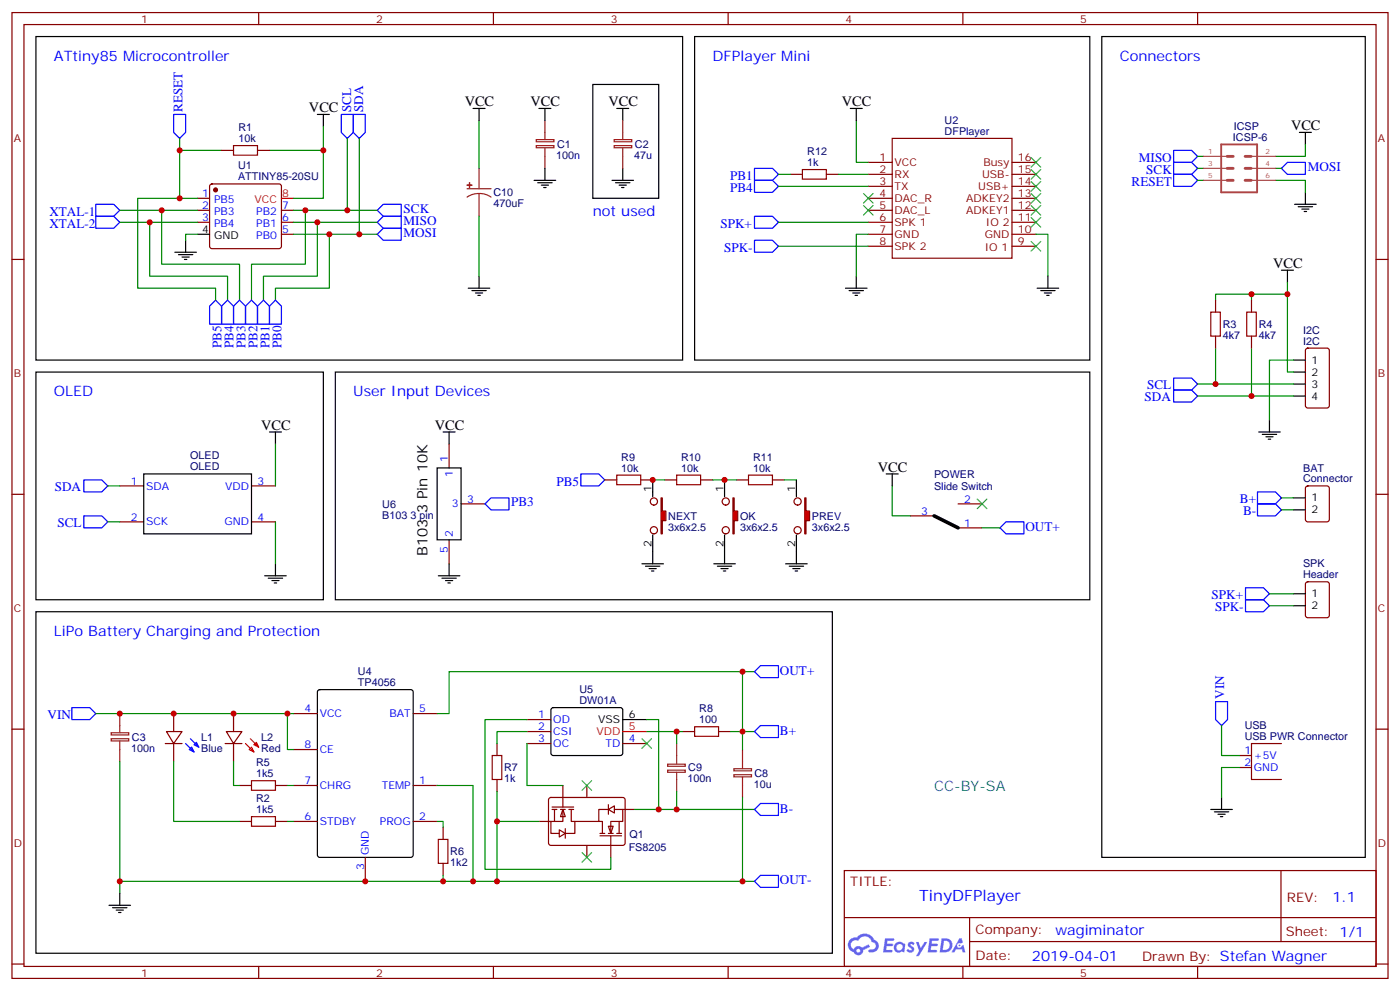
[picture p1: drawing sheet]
<svg xmlns="http://www.w3.org/2000/svg" width="412mm" height="292mm" viewBox="0 0 412 292" stroke-linecap="round" stroke-linejoin="round" font-family="sans-serif">
<g fill="none" stroke="#870000" stroke-width=".35">
<path d="M3.5 3.7h405.4v284.3h-405.4zM7.1 7.2h398.2v277.3h-398.2zM76.2 3.7v3.5M145.3 3.7v3.5M214.5 3.7v3.5M283.6 3.7v3.5M352.8 3.7v3.5M3.5 76.4h3.6M405.3 76.4h3.6M3.5 145.5h3.6M405.3 145.5h3.6M3.5 214.7h3.6"/>
<path d="M405.3 214.7h3.6M248.7 256.3h156.6v28.2h-156.6zM377.3 256.3v20.9M248.7 270.1h156.5M285.6 277.2h119.6M285.6 270.1v14.2M3.5 283.8h3.6M76.2 284.5v3.5M145.3 284.5v3.5M214.5 284.5v3.5M283.6 284.5v3.5M352.8 284.5v3.5"/>
<path d="M405.3 283.8h3.6"/>
</g>
<g fill="#5487ff">
<path d="M267.7 277.5a1.22 1.22 0 0 1 1.7 .2l-.4 .6a.47 .47 0 0 0-.3-.4 .47 .47 0 0 0-.5 .2l.1 .2a1.14 1.14 0 0 1 .8 1.8 1.14 1.14 0 0 1-1.9 0l-.2-.2 .5-.6 .7 .5a.29 .29 0 0 0 .3-.3 .29 .29 0 0 0-.2-.3 1.04 1.04 0 0 1-.6-1.7z"/>
<path d="M260.7 276.2h2.4l.3 .2-.2 .5-1.8 .1-.1 .8h1.5l.3 .4-.3 .4h-1.6l-.2 1.1h1.7l.2 .3-.2 .3-2.6 .1z"/>
<path d="M273.8 276.2h2.4l.3 .2-.1 .5-1.8 .1-.2 .8h1.6l.3 .4-.4 .4-1.6-.1-.1 1.1 1.7 .1 .2 .3-.2 .3-2.6 .1z"/>
<path d="M282.6 276.2h.7l.3 1.3-.6 .3a.69 .69 0 0 0-1 .3 .69 .69 0 0 0 .4 .9 .69 .69 0 0 0 .9-.6l.5-.2 .6 2.2h-.8l-.2-.9h-1.8l-.5 .9h-.8z"/>
<path d="M269.8 277.3h.8l.6 1.8 1.1-1.8h.9l-2.6 4.2h-.8l.9-1.5z"/>
<path d="M277.4 276.2l-.6 4.2h1.3a2.11 2.11 0 0 0 2.5-2.1 2.11 2.11 0 0 0-2.5-2.1zM278.1 277a1.39 1.39 0 0 1 1.7 1.4 1.39 1.39 0 0 1-1.8 1.2h-.3z"/>
<path d="M263.7 277.8a1.54 1.54 0 0 0-.1 2.2 1.54 1.54 0 0 0 2.2 .1l.6 .3 .3-2.3-.2-.3h-.4a1.49 1.49 0 0 0-2.4 0zM264 278.8a.94 .94 0 0 1 1.8 0 .94 .94 0 0 1-1.8 0z"/>
<path d="M250.4 276.6a2.18 2.18 0 0 0 1.1 3.7 1.44 1.44 0 0 0 1.6 .9 1.44 1.44 0 0 0 1.2-1.4l2-1.1-.5-.7-1.9 1a1.47 1.47 0 0 0-2.4 .4 1.39 1.39 0 0 1-.7-1.9 1.39 1.39 0 0 1 2-.5 2.12 2.12 0 0 1 2.2-1.3 2.12 2.12 0 0 1 1.9 1.7 1.14 1.14 0 0 1 1.1 1.4 1.14 1.14 0 0 1-1.7 .7 .43 .43 0 0 0-.5 .4 .43 .43 0 0 0 .4 .5 1.98 1.98 0 0 0 2.5-1.2 1.98 1.98 0 0 0-1.2-2.6 3.1 3.1 0 0 0-5.3-.6l-.9 .1zM252.3 279.9a.55 .55 0 0 1 1.1 0 .55 .55 0 0 1-1.1 0z"/>
<circle cx="282.6" cy="278.3" r=".26"/>
</g>
<g fill="none" stroke="#870000" stroke-width=".35">
<path d="M58.2 58.4h3.5M62 54.4l.4-.2h19.8l.5 .2 .2 .5v17.6l-.2 .5-.5 .2h-19.8l-.5-.2-.2-.5v-17.6zM65.3 44.3h3.5M75.8 44.3h3.6M255.8 47.8h7M255.8 51.3h7M255.8 54.9h7M255.8 58.4h7M262.8 40.7h35.3v35.3h-35.3zM298.1 47.8h7.1M298.1 51.3h7.1M298.1 54.9h7.1"/>
<path d="M298.1 58.4h7.1M58.2 61.9h3.5M58.2 65.4h3.5M82.9 61.9h3.5M82.9 65.4h3.5M82.9 69h3.5M255.8 61.9h7M255.8 65.4h7M255.8 69h7M255.8 72.5h7M298.1 61.9h7.1M298.1 65.4h7.1"/>
<path d="M298.1 69h7.1M298.1 72.5h7.1M358.1 88.4v3.5M358.1 99v3.5M368.7 88.4v3.5M368.7 99v3.5M384.8 102.7l.4-.2h5.7l.6 .4 .1 16.5-.5 .7h-5.9l-.6-.4-.1-16.5zM48.7 218.9h4.9M49 215.4h4.6l-2.4 3.5zM51.2 210.1v5.3M51.2 218.9v5.3M66.3 218.9h5"/>
<path d="M66.7 215.4h4.6l-2.5 3.5zM68.8 210.1v5.3M68.8 218.9v5.3M86.4 210.1h7.1M121.7 210.1h7.1M155.2 218.9h7.1M155.2 211.8h7.1M155.2 215.4h7.1M183.4 218.9h7.1M70.6 231.2h3.5M81.1 231.2h3.6M86.4 231.2h7.1"/>
<path d="M86.4 220.7h7.1M121.7 231.2h7.1M70.6 241.8h3.5M81.1 241.8h3.6M86.4 241.8h7.1M107.6 252.4v7.1M121.7 241.8h7.1M130.5 243.6v3.5M130.5 254.2v3.5"/>
</g>
<circle cx="63.5" cy="55.9" r=".53" fill="#870000" stroke="#870000" stroke-width=".35"/>
<g fill="none" stroke="#000" stroke-width=".35">
<path d="M93.5 33.7h3.5M95.2 33.7v3.5M158.7 31.9h3.6M160.5 31.9v3.6M181.7 31.9h3.5M183.4 31.9v3.6M382.8 39h3.5M384.5 39v3.5M157.3 53.1h6.4M158.4 53.8h4.2M159.5 54.5h2.1M160.2 55.2h.7"/>
<path d="M160.5 49.6v3.5M180.3 53.1h6.3M181.3 53.8h4.3M182.4 54.5h2.1M183.1 55.2h.7M183.4 49.6v3.5M384.5 56.6v3.5M51.5 74.3h6.4M52.6 75h4.2M53.6 75.7h2.1M54.3 76.4h.7M54.7 70.7v3.6"/>
<path d="M58.2 69h3.5M377.5 79.6h3.5M379.2 79.6v3.5M381.4 60.1h6.3M382.4 60.9h4.2M383.5 61.6h2.1M384.2 62.3h.7M249.1 84.8h6.3M250.1 85.5h4.3M251.2 86.3h2.1M251.9 87h.7M252.2 81.3v3.5"/>
<path d="M305.5 84.8h6.4M306.6 85.5h4.2M307.6 86.3h2.1M308.3 87h.7M308.7 81.3v3.5M381 106h3.5M381 109.5h3.5M381 113.1h3.5M381 116.6h3.5M370.8 127.2h6.3M371.8 127.9h4.3M372.9 128.6h2.1"/>
<path d="M373.6 129.3h.7M373.9 123.6v3.6M93.7 203.2l.5-.2h26.8l.7 .5v48.2l-.5 .7h-27l-.7-.4v-48.3zM162.5 208.5l.5-.2 20 .1 .4 .6v13l-.7 .4h-20l-.4-.7v-12.7zM183.4 211.8h7.1M32.1 266.5h6.4M33.2 267.2h4.2M34.2 267.9h2.1M34.9 268.6h.7M35.3 263v3.5"/>
</g>
<path d="M82.9 58.4h3.5M72.3 218.9l2.5 2.5M73.7 217.5l2.5 2.5M74.8 219.3l.7-.8 .7 1.5zM183.4 215.4h7.1M73.4 220.7l.7-.7 .7 1.4z" fill="none" stroke="#f00" stroke-width=".35"/>
<g fill="none" stroke="#008700" stroke-width=".35">
<path d="M95.2 37.2v21.2h-8.8M252.2 35.5v12.3h3.6M52.9 58.4h-12.3v26.4h22.9v3.6M52.9 40.7v3.6M65.3 44.3h-12.4v14.1h5.3M79.4 44.3h15.8M102.3 40.7v21.2M105.8 40.7v28.3M229.3 54.9h26.5M352.8 53.1h1.7M352.8 49.6h1.7M352.8 46h1.7"/>
<path d="M375.7 53.1h8.8v3.5M375.7 49.6h1.8M384.5 42.5v3.5h-8.8M35.3 61.9h12.3M35.3 65.4h8.8M58.2 61.9h-10.6v15.9h23v10.6M58.2 65.4h-14.1v15.9h22.9v7.1M58.2 69h-3.5v1.7M86.4 61.9h24.7M86.4 65.4h24.7M86.4 69h24.7M90 61.9v15.9h-15.9v10.6"/>
<path d="M93.5 65.4v15.9h-15.9v7.1M97 69v15.8h-15.9v3.6M255.8 69h-3.6v12.3M368.7 86.6v1.8M379.2 83.1v26.4h1.8M379.2 86.6h-21.1v1.8M352.8 113.1h28.2M352.8 116.6h28.2M358.1 102.5v10.6M368.7 102.5v14.1M381 106h-7.1v17.6M28.2 210.1h58.2"/>
<path d="M84.7 210.1v10.6h1.7M35.3 224.2v35.3M51.2 224.2v17.6h19.4M68.8 224.2v7h1.8M84.7 231.2h1.7M128.8 231.2h10.5v28.3M84.7 241.8h1.7M128.8 241.8h1.7v1.8M130.5 257.7v1.8M222.2 259.5h-186.9v3.5"/>
</g>
<g fill="none" stroke="#00f" stroke-width=".35">
<path d="M51.2 33.7h3.5v5.3l-1.8 1.7-1.7-1.7zM100.5 33.7h3.6v5.3l-1.8 1.7-1.8-1.7zM104.1 33.7h3.5v5.3l-1.8 1.7-1.7-1.7zM222.2 53.1h5.3l1.8 1.8-1.8 1.7h-5.3zM345.7 51.3h5.3l1.8 1.8-1.8 1.8h-5.3zM345.7 47.8h5.3l1.8 1.8-1.8 1.7h-5.3zM345.7 44.3h5.3l1.8 1.7-1.8 1.8h-5.3zM377.5 49.6l1.7-1.8h5.3v3.5h-5.3zM28.2 60.1h5.3l1.8 1.8-1.8 1.8h-5.3zM28.2 63.7h5.3l1.8 1.7-1.8 1.8h-5.3zM111.1 61.9l1.8-1.8h5.3v3.6h-5.3zM111.1 69l1.8-1.8h5.3v3.5h-5.3z"/>
<path d="M112.9 63.7h5.3v3.5h-5.3l-1.8-1.8zM63.5 88.4l1.8 1.7v5.3h-3.6v-5.3zM67 88.4l1.8 1.7v5.3h-3.5v-5.3zM70.6 88.4l1.7 1.7v5.3h-3.5v-5.3zM74.1 88.4l1.7 1.7v5.3h-3.5v-5.3zM77.6 88.4l1.8 1.7v5.3h-3.6v-5.3zM79.4 90.1l1.7-1.7 1.8 1.7v5.3h-3.5zM345.7 114.8h5.3l1.8 1.8-1.8 1.8h-5.3zM345.7 111.3h5.3l1.8 1.8-1.8 1.7h-5.3zM21.2 208.3h5.3l1.7 1.8-1.7 1.7h-5.3zM54.7 218.9l2.4 2.5M56.1 217.5l2.5 2.5"/>
<path d="M57.1 219.3l.8-.8 .7 1.5zM55.7 220.7l.7-.7 .7 1.4z"/>
</g>
<path d="M68.8 42.9h7v2.8h-7zM356.7 91.9h2.8v7.1h-2.8zM367.2 91.9h2.9v7.1h-2.9zM74.1 229.8h7v2.9h-7zM74.1 240.4h7v2.8h-7zM129.1 247.1h2.8v7.1h-2.8z" fill="none" stroke="#a10000" stroke-width=".35"/>
<path d="M359.7 42.5h10.6v14.1h-10.6z" fill="none" stroke="#a64a4a" stroke-width=".56"/>
<path d="M361.5 53.1h1.7M361.5 49.6h1.7M361.5 46h1.7M366.8 53.1h1.7M366.8 49.6h1.7M366.8 46h1.7" fill="none" stroke="#a64a4a" stroke-width=".85"/>
<path d="M354.5 46h7M354.5 49.6h7M354.5 53.1h7M368.8 46h6.9M368.8 49.6h6.9M368.8 53.1h6.9" fill="none" stroke="#a64a4a" stroke-width=".35"/>
<path d="M160.5 35.5v5.6M158 42.9h5.2v.6h-5.2zM158 41.1h5.2v.6h-5.2zM160.5 43.6v6M32.7 217.5h5.2v.6h-5.2zM32.7 215.7h5.2v.7h-5.2zM35.3 210.1v5.6M35.3 218.2v6" fill="none" stroke="#8c2424" stroke-width=".35"/>
<g fill="#fff" stroke="#870000" stroke-width=".35">
<path d="M165.8 238.3l.7 2.1h-1.4z"/>
<path d="M164.7 244.3l1.8 1.1-1.8 1z"/>
</g>
<path d="M162.6 237.6h6.4M162.6 238.3h1.4M163.3 238.3v3.5M165.1 238.3h1.4M165.8 238.3v3.5h-3.5v3.6h2.4M165.8 231.2v6.4M167.6 238.3h1.4M168.3 238.3v3.5h1v3.6h-2.8M172.9 231.2v3.6M158.7 241.8h3.6M166.5 243.9v2.9" fill="none" stroke="#870000" stroke-width=".35"/>
<g fill="#fff" stroke="#870000" stroke-width=".35">
<path d="M179.2 243.2h1.4l-.7 2.2z"/>
<path d="M179.2 238.3l1.8-1.1v2.2z"/>
</g>
<g fill="none" stroke="#870000" stroke-width=".35">
<path d="M178.2 141.3h3.5M188.7 141.3h3.6M268.1 151.9h7.1M282.2 155.4h7.1M282.2 148.3h7.1M384.8 143.3l.4-.2h5.7l.6 .4 .1 9.4-.5 .7h-5.9l-.6-.4-.1-9.4zM384.8 171.5l.4-.2h5.7l.6 .4 .1 9.5-.5 .6-5.9 .1-.6-.5-.1-9.4zM146.4 218.9v3.5M201.1 215.4h3.5M211.7 215.4h3.5M146.4 229.5v3.5M161.8 235l.5-.2h21.4l.4 .7v13l-.7 .4-21.4-.1-.4-.6v-12.7z"/>
<path d="M179.2 238.3h-2.8v3.5h1v3.6M179.2 236.9v2.8M181 238.3h2.4v3.5h-3.5v3.6M183.4 238.3h3.6M169.3 241.8h7.1M172.9 248.9v3.5M176.7 246.1h6.4M176.7 245.4h1.5M179.2 245.4h1.4M179.9 246.1v6.3M181.7 245.4h1.4M182.4 241.8v3.6"/>
</g>
<g fill="none" stroke="#008700" stroke-width=".35">
<path d="M141.1 35.5v14.1M141.1 63.7v17.6M229.3 65.4h26.5M229.3 72.5h26.5M305.2 69h3.5v12.3M262.8 143.1v8.8h5.3M289.3 155.4h5.3M377.5 146.6h3.5M377.5 150.1h3.5M373.9 174.8h7.1M373.9 178.3h7.1M218.7 197.7v23"/>
<path d="M222.2 197.7h-89.9v12.4h-3.5M155.2 218.9v12.3h10.6M155.2 215.4h-8.8v3.5M155.2 211.8h-12.3v44.1h37v-3.5M190.5 211.8h3.5v26.5M190.5 215.4h10.6M199.3 215.4v3.5M215.2 215.4h7M146.4 233v26.5M187 238.3h35.2M199.3 233v5.3M218.7 234.8v24.7"/>
<path d="M146.4 241.8h12.3"/>
</g>
<path d="M181.7 139.9h7v2.8h-7zM204.6 214h7.1v2.8h-7.1zM145 222.4h2.8v7.1h-2.8z" fill="none" stroke="#a10000" stroke-width=".35"/>
<g fill="none" stroke="#8c2424" stroke-width=".35">
<path d="M183.4 35.5v5.6M137.6 55.6h7M141.1 57l1.9 .2 1.6 .8M141.1 57l-1.8 .2-1.7 .8M141.1 49.6v6M141.1 57v6.7M180.9 42.9h5.2v.6h-5.2zM180.9 41.1h5.2v.6h-5.2zM183.4 43.6v6M199.3 218.9v6M196.7 225h5.2v.6h-5.2zM196.7 226.7h5.2v.7h-5.2z"/>
<path d="M199.3 227.4v5.6M216.2 228.1h5.2v.6h-5.2zM216.2 226.3h5.2v.6h-5.2zM218.7 220.7v5.6M218.7 228.8v6"/>
</g>
<g fill="none" stroke="#00f" stroke-width=".35">
<path d="M222.2 63.7h5.3l1.8 1.7-1.8 1.8h-5.3zM222.2 70.7h5.3l1.8 1.8-1.8 1.8h-5.3zM171.1 139.5h5.3l1.8 1.8-1.8 1.8h-5.3zM294.6 155.4l1.7-1.8h5.3v3.6h-5.3zM370.4 144.8h5.3l1.8 1.8-1.8 1.7h-5.3zM370.4 148.3h5.3l1.8 1.8-1.8 1.8h-5.3zM366.9 173h5.3l1.7 1.8-1.7 1.8h-5.3zM366.9 176.6h5.3l1.7 1.7-1.7 1.8h-5.3zM222.2 197.7l1.8-1.7h5.3v3.5h-5.3zM222.2 215.4l1.8-1.8h5.3v3.5h-5.3zM358.1 206.6h3.5v5.2l-1.8 1.8-1.7-1.8zM222.2 238.3l1.8-1.8h5.3v3.6h-5.3z"/>
<path d="M224 257.7h5.3v3.5h-5.3l-1.8-1.7z"/>
</g>
<g fill="none" stroke="#000" stroke-width=".35">
<path d="M137.9 84.8h6.4M139 85.5h4.2M140.1 86.3h2.1M140.8 87h.7M141.1 81.3v3.5M192.3 141.3v3.5M192.3 158.9v3.6M381 146.6h3.5M381 150.1h3.5M381 174.8h3.5M381 178.3h3.5M356.7 238.3h6.3"/>
<path d="M357.7 239h4.2M358.8 239.7h2.1M359.8 234.8v3.5M359.5 240.4h.7"/>
</g>
<g fill="#8c2424" stroke="#8c2424" stroke-width=".35">
<path d="M137.6 54.5h1.4z"/>
<path d="M138.3 53.8v1.4z"/>
</g>
<path d="M275.2 151.9l7 3.5" fill="none" stroke="#000" stroke-width="1.1"/>
<path d="M194.7 146.6h.4v3.9h1v2.8h-1v3.9h-.4z" fill="#f00" stroke="#870000" stroke-width=".35"/>
<g fill="none" stroke="#870000" stroke-width=".35">
<circle cx="192.6" cy="156.1" r="1.06"/>
<circle cx="192.6" cy="147.6" r="1.06"/>
</g>
<path d="M192.3 144.8v1.4M192.3 157.5v1.4M213.4 141.3v3.5M213.4 158.9v3.6" fill="none" stroke="#000" stroke-width=".35"/>
<path d="M215.9 146.6h.4v3.9h1v2.8h-1v3.9h-.4z" fill="#f00" stroke="#870000" stroke-width=".35"/>
<g fill="none" stroke="#870000" stroke-width=".35">
<circle cx="213.8" cy="156.1" r="1.06"/>
<circle cx="213.8" cy="147.6" r="1.06"/>
</g>
<path d="M213.4 144.8v1.4M213.4 157.5v1.4M234.6 141.3v3.5M234.6 158.9v3.6" fill="none" stroke="#000" stroke-width=".35"/>
<path d="M237.1 146.6h.3v3.9h1.1v2.8h-1.1v3.9h-.3z" fill="#f00" stroke="#870000" stroke-width=".35"/>
<g fill="none" stroke="#870000" stroke-width=".35">
<path d="M232.8 51.3h3.6M243.4 51.3h3.5M132.3 130.7v7.1M35.3 143.1h7M35.3 153.6h7M74.1 143.1h7M74.1 153.6h7M132.3 158.9v7.1M135.8 148.3h7.1M195.8 141.3h3.5M206.4 141.3h3.5M217 141.3h3.5"/>
<path d="M227.5 141.3h3.6M377.5 218.9h-8.8v10.6h8.8M365.1 222.4h3.6M365.1 226h3.6"/>
<circle cx="234.9" cy="156.1" r="1.06"/>
<circle cx="234.9" cy="147.6" r="1.06"/>
</g>
<g fill="none" stroke="#000" stroke-width=".35">
<path d="M10.6 10.8h190.5v95.2h-190.5zM204.6 10.8h116.4v95.2h-116.4zM324.6 10.8h77.6v241.6h-77.6zM139.3 31.9h3.6M141.1 31.9v3.6M174.6 24.9h19.4v33.5h-19.4zM250.5 31.9h3.5M252.2 31.9v3.6M10.6 109.5h84.6v67.1h-84.6zM98.8 109.5h222.2v67.1h-222.2zM42.3 139.5h31.8v17.7h-31.8zM79.4 127.2h3.5"/>
<path d="M81.1 127.2v3.5M128.8 137.8h7v21.1h-7zM130.5 127.2h3.6M132.3 127.2v3.5M261.1 139.5h3.5M262.8 139.5v3.6M234.6 144.8v1.4M234.6 157.5v1.4M78 169.5h6.3M79 170.2h4.3M80.1 170.9h2.1M80.8 171.6h.7"/>
<path d="M81.1 166v3.5M129.1 169.5h6.4M130.2 170.2h4.2M131.2 170.9h2.1M131.9 171.6h.7M132.3 166v3.5M189.1 166h6.3M190.1 166.7h4.3M191.2 167.4h2.1M191.9 168.1h.7M192.3 162.5v3.5M210.3 166h6.3"/>
<path d="M211.3 166.7h4.2M212.4 167.4h2.1M213.1 168.1h.7M213.4 162.5v3.5M231.4 166h6.4M232.5 166.7h4.2M233.5 167.4h2.2M234.2 168.1h.7M234.6 162.5v3.5M10.6 180.1h234.6v100.5h-234.6z"/>
</g>
<path d="M236.4 49.9h7v2.8h-7zM199.3 139.9h7.1v2.8h-7.1zM220.5 139.9h7v2.8h-7z" fill="none" stroke="#a10000" stroke-width=".35"/>
<path d="M229.3 51.3h3.5M246.9 51.3h8.9M81.1 130.7v12.4M31.7 143.1h3.6M31.7 153.6h3.6M81.1 153.6v12.4M192.3 141.3h3.5M209.9 141.3h7.1M231.1 141.3h3.5M359.8 213.6v8.8h5.3M365.1 226h-5.3v8.8" fill="none" stroke="#008700" stroke-width=".35"/>
<path d="M222.2 49.6h5.3l1.8 1.7-1.8 1.8h-5.3zM24.7 141.3h5.3l1.7 1.8-1.7 1.7h-5.3zM24.7 151.9h5.3l1.7 1.7-1.7 1.8h-5.3zM142.9 148.3l1.7-1.7h5.3v3.5h-5.3z" fill="none" stroke="#00f" stroke-width=".35"/>
<g fill="none" stroke="#3c3" stroke-width=".35">
<path d="M254.4 57l2.8 2.8M257.2 57l-2.8 2.8M303.7 46.4l2.9 2.8M303.7 49.9l2.9 2.8M303.7 53.4l2.9 2.9M303.7 57l2.9 2.8M306.6 46.4l-2.9 2.8M306.6 49.9l-2.9 2.8M306.6 53.4l-2.9 2.9M306.6 57l-2.9 2.8M254.4 60.5l2.8 2.8M257.2 60.5l-2.8 2.8"/>
<path d="M303.7 60.5l2.9 2.8M303.7 64l2.9 2.9M303.7 71.1l2.9 2.8M306.6 60.5l-2.9 2.8M306.6 64l-2.9 2.9M306.6 71.1l-2.9 2.8M287.9 146.9l2.8 2.9M290.7 146.9l-2.8 2.9M189.1 217.5l2.8 2.8M191.9 217.5l-2.8 2.8M171.4 229.8l2.9 2.9M174.3 229.8l-2.9 2.9"/>
<path d="M171.4 251l2.9 2.8M174.3 251l-2.9 2.8"/>
</g>
<g fill="#c00">
<circle cx="218.7" cy="259.5" r=".88"/>
<circle cx="213.4" cy="141.3" r=".88"/>
<circle cx="192.3" cy="141.3" r=".88"/>
<circle cx="218.7" cy="197.7" r=".88"/>
<circle cx="199.3" cy="215.4" r=".88"/>
<circle cx="218.7" cy="215.4" r=".88"/>
<circle cx="146.4" cy="259.5" r=".88"/>
<circle cx="130.5" cy="259.5" r=".88"/>
<circle cx="35.3" cy="259.5" r=".88"/>
<circle cx="35.3" cy="210.1" r=".88"/>
<circle cx="51.2" cy="210.1" r=".88"/>
<circle cx="84.7" cy="210.1" r=".88"/>
<circle cx="68.8" cy="210.1" r=".88"/>
<circle cx="107.6" cy="259.5" r=".88"/>
<circle cx="139.3" cy="259.5" r=".88"/>
<circle cx="146.4" cy="241.8" r=".88"/>
<circle cx="194" cy="238.3" r=".88"/>
<circle cx="199.3" cy="238.3" r=".88"/>
<circle cx="105.8" cy="69" r=".88"/>
<circle cx="47.6" cy="61.9" r=".88"/>
<circle cx="44.1" cy="65.4" r=".88"/>
<circle cx="52.9" cy="44.3" r=".88"/>
<circle cx="52.9" cy="58.4" r=".88"/>
<circle cx="90" cy="61.9" r=".88"/>
<circle cx="93.5" cy="65.4" r=".88"/>
<circle cx="97" cy="69" r=".88"/>
<circle cx="95.3" cy="44.3" r=".88"/>
<circle cx="102.3" cy="61.9" r=".88"/>
<circle cx="379.2" cy="86.6" r=".88"/>
<circle cx="368.7" cy="116.6" r=".88"/>
<circle cx="358.1" cy="113.1" r=".88"/>
<circle cx="368.7" cy="86.6" r=".88"/>
</g>
<text font-size="4.6" fill="#00f" x="270.8" y="265.3">TinyDFPlayer</text>
<g font-size="4.2" fill="#00f">
<text x="15.9" y="17.8">ATtiny85 Microcontroller</text>
<text x="209.9" y="17.8">DFPlayer Mini</text>
<text x="329.8" y="17.8">Connectors</text>
<text x="174.6" y="63.7">not used</text>
<text x="15.9" y="116.6">OLED</text>
<text x="104.1" y="116.6">User Input Devices</text>
<text x="15.9" y="187.1">LiPo Battery Charging and Protection</text>
<text x="392.5" y="265.6">1.1</text>
<text x="310.9" y="275.1">wagiminator</text>
<text x="304" y="282.9">2019-04-01</text>
</g>
<g font-size="4.2">
<text x="91" y="33">VCC</text>
<text x="136.9" y="31.2">VCC</text>
<text x="156.3" y="31.2">VCC</text>
<text x="179.2" y="31.2">VCC</text>
<text x="248" y="31.2">VCC</text>
<text x="380.3" y="38.3">VCC</text>
<text x="375" y="78.8">VCC</text>
<text x="76.9" y="126.5">VCC</text>
<text x="128.1" y="126.5">VCC</text>
<text x="258.6" y="138.8">VCC</text>
<text x="125.9" y="163.6" transform="rotate(-90 125.9 163.6)">B103 3 Pin 10K</text>
</g>
<text font-size="4.2" fill="#0099b0" x="275.2" y="233">CC-BY-SA</text>
<g font-size="3.9" fill="#00f">
<text x="53.8" y="33" transform="rotate(-90 53.8 33)">RESET</text>
<text x="103.4" y="33" transform="rotate(-90 103.4 33)">SCL</text>
<text x="107" y="33" transform="rotate(-90 107 33)">SDA</text>
<text x="335.5" y="47.8">MISO</text>
<text x="215.1" y="53.1">PB1</text>
<text x="337.7" y="51.3">SCK</text>
<text x="385.2" y="50.4">MOSI</text>
<text x="215.1" y="56.6">PB4</text>
<text x="333.4" y="54.9">RESET</text>
<text x="14.5" y="63.7">XTAL-1</text>
<text x="118.9" y="62.8">SCK</text>
<text x="14.5" y="67.2">XTAL-2</text>
<text x="118.9" y="69.8">MOSI</text>
<text x="118.9" y="66.3">MISO</text>
<text x="212.2" y="67.1">SPK+</text>
<text x="213.3" y="74.2">SPK-</text>
<text x="65.3" y="102.6" transform="rotate(-90 65.3 102.6)">PB5</text>
<text x="68.8" y="102.6" transform="rotate(-90 68.8 102.6)">PB4</text>
<text x="72.3" y="102.6" transform="rotate(-90 72.3 102.6)">PB3</text>
<text x="75.9" y="102.6" transform="rotate(-90 75.9 102.6)">PB2</text>
<text x="79.4" y="102.6" transform="rotate(-90 79.4 102.6)">PB1</text>
<text x="82.9" y="102.6" transform="rotate(-90 82.9 102.6)">PB0</text>
<text x="337.2" y="118.1">SDA</text>
<text x="337.9" y="114.6">SCL</text>
<text x="163.9" y="143.1">PB5</text>
<text x="16.1" y="144.5">SDA</text>
<text x="150.6" y="149.1">PB3</text>
<text x="365.3" y="148.1">B+</text>
<text x="16.9" y="155.1">SCL</text>
<text x="366.2" y="151.7">B-</text>
<text x="302.1" y="156.3">OUT+</text>
<text x="356.9" y="176.5">SPK+</text>
<text x="357.9" y="180">SPK-</text>
<text x="229.8" y="198.6">OUT+</text>
<text x="360.6" y="205.8" transform="rotate(-90 360.6 205.8)">VIN</text>
<text x="14" y="211.8">VIN</text>
<text x="229.8" y="216.3">B+</text>
<text x="229.8" y="239.2">B-</text>
<text x="229.8" y="260.4">OUT-</text>
</g>
<g font-size="3.9" fill="#800">
<text x="250.5" y="260.9">TITLE:</text>
<text x="379.1" y="265.6">REV:</text>
<text x="287.4" y="275.1">Company:</text>
<text x="378.7" y="275.7">Sheet: 1/1</text>
<text x="287.4" y="282.8">Date:</text>
<text x="336.4" y="282.8">Drawn By: Stefan Wagner</text>
</g>
<g font-size="3.2" fill="#800">
<text x="41.6" y="6.7">1</text>
<text x="110.8" y="6.7">2</text>
<text x="179.9" y="6.7">3</text>
<text x="249.1" y="6.7">4</text>
<text x="318.2" y="6.7">5</text>
<text x="4.1" y="41.8">A</text>
<text x="405.9" y="41.8">A</text>
<text x="259" y="47.4">1</text>
<text x="299.9" y="47.4">16</text>
<text x="259" y="51">2</text>
<text x="263.5" y="48.9">VCC</text>
<text x="263.5" y="52.4">RX</text>
<text x="289.3" y="52.4">USB-</text>
<text x="289.7" y="48.9">Busy</text>
<text x="299.9" y="51">15</text>
<text x="259" y="54.5">3</text>
<text x="259" y="58">4</text>
<text x="263.5" y="55.9">TX</text>
<text x="263.5" y="59.4">DAC_R</text>
<text x="284.6" y="59.4">ADKEY2</text>
<text x="288.1" y="55.9">USB+</text>
<text x="299.9" y="58">13</text>
<text x="299.9" y="54.5">14</text>
<text x="259" y="61.6">5</text>
<text x="259" y="65.1">6</text>
<text x="263.5" y="63">DAC_L</text>
<text x="284.6" y="63">ADKEY1</text>
<text x="299.9" y="65.1">11</text>
<text x="299.9" y="61.6">12</text>
<text x="259" y="68.6">7</text>
<text x="263.5" y="66.5">SPK 1</text>
<text x="263.5" y="70">GND</text>
<text x="290.1" y="70">GND</text>
<text x="290.4" y="66.5">IO 2</text>
<text x="299.9" y="68.6">10</text>
<text x="259" y="72.1">8</text>
<text x="263.5" y="73.6">SPK 2</text>
<text x="290.1" y="73.9">IO 1</text>
<text x="299.9" y="72.1">9</text>
<text x="4.1" y="110.9">B</text>
<text x="405.9" y="110.9">B</text>
<text x="4.1" y="180.1">C</text>
<text x="405.9" y="180.1">C</text>
<text x="4.1" y="249.2">D</text>
<text x="405.9" y="249.2">D</text>
<text x="41.6" y="287.5">1</text>
<text x="110.8" y="287.5">2</text>
<text x="179.9" y="287.5">3</text>
<text x="249.1" y="287.5">4</text>
<text x="318.2" y="287.5">5</text>
</g>
<g font-size="3.2" fill="#000080">
<text x="70.2" y="41.8">10k</text>
<text x="70.2" y="38.7">R1</text>
<text x="278.3" y="39.7">DFPlayer</text>
<text x="278.3" y="36.5">U2</text>
<text x="363.2" y="41.5">ICSP-6</text>
<text x="363.4" y="38.2">ICSP</text>
<text x="163.9" y="46.9">100n</text>
<text x="164.1" y="43.6">C1</text>
<text x="186.8" y="46.9">47u</text>
<text x="187" y="43.6">C2</text>
<text x="237.8" y="45.7">R12</text>
<text x="70.1" y="53.1">ATTINY85-20SU</text>
<text x="70.1" y="49.9">U1</text>
<text x="237.8" y="48.9">1k</text>
<text x="145.3" y="57.7">C10</text>
<text x="145.3" y="60.9">470uF</text>
<text x="360.2" y="99.8">4k7</text>
<text x="360.2" y="96.6">R3</text>
<text x="370.8" y="99.8">4k7</text>
<text x="370.8" y="96.6">R4</text>
<text x="383.9" y="101.4">I2C</text>
<text x="383.9" y="98.2">I2C</text>
<text x="56" y="135.2">OLED</text>
<text x="183" y="135.6">R9</text>
<text x="200.7" y="135.6">R10</text>
<text x="221.8" y="135.6">R11</text>
<text x="56" y="138.5">OLED</text>
<text x="183" y="138.8">10k</text>
<text x="200.7" y="138.8">10k</text>
<text x="221.8" y="138.8">10k</text>
<text x="275.2" y="140.8">POWER</text>
<text x="383.9" y="142">Connector</text>
<text x="383.9" y="138.8">BAT</text>
<text x="112.6" y="149.5">U6</text>
<text x="275.2" y="144.3">Slide Switch</text>
<text x="112.6" y="152.7">B103 3 pin</text>
<text x="196.9" y="153">NEXT</text>
<text x="218" y="153">OK</text>
<text x="239.2" y="153">PREV</text>
<text x="196.8" y="156.2">3x6x2.5</text>
<text x="218" y="156.2">3x6x2.5</text>
<text x="239.2" y="156.2">3x6x2.5</text>
<text x="383.8" y="167">SPK</text>
<text x="383.8" y="170.2">Header</text>
<text x="105.4" y="202">TP4056</text>
<text x="105.4" y="198.8">U4</text>
<text x="170.7" y="204.1">U5</text>
<text x="170.7" y="207.3">DW01A</text>
<text x="206" y="209.7">R8</text>
<text x="206" y="212.9">100</text>
<text x="366.6" y="214.7">USB</text>
<text x="38.6" y="221.5">100n</text>
<text x="38.9" y="218.3">C3</text>
<text x="59.3" y="221.5">Blue</text>
<text x="59.3" y="218.3">L1</text>
<text x="76.9" y="221.5">Red</text>
<text x="76.9" y="218.3">L2</text>
<text x="366.6" y="217.8">USB PWR Connector</text>
<text x="75.5" y="225.6">R5</text>
<text x="148.5" y="227.1">R7</text>
<text x="202.7" y="227.1">C9</text>
<text x="75.5" y="228.8">1k5</text>
<text x="148.5" y="230.3">1k</text>
<text x="202.6" y="230.3">100n</text>
<text x="222.1" y="232">10u</text>
<text x="222.2" y="228.9">C8</text>
<text x="75.5" y="239.4">1k5</text>
<text x="75.5" y="236.2">R2</text>
<text x="132.6" y="251.8">R6</text>
<text x="185.2" y="250.5">FS8205</text>
<text x="185.4" y="246.6">Q1</text>
<text x="132.6" y="255">1k2</text>
</g>
<g font-size="3.2" fill="#00f">
<text x="59.5" y="58">1</text>
<text x="63" y="59.8">PB5</text>
<text x="59.5" y="61.6">2</text>
<text x="59.5" y="65.1">3</text>
<text x="63" y="63.3">PB3</text>
<text x="75.5" y="63.3">PB2</text>
<text x="83.1" y="65.1">6</text>
<text x="83.1" y="61.6">7</text>
<text x="63" y="66.9">PB4</text>
<text x="75.5" y="70.4">PB0</text>
<text x="75.5" y="66.9">PB1</text>
<text x="83.1" y="68.6">5</text>
<text x="131.9" y="136" transform="rotate(-90 131.9 136)">1</text>
<text x="38.6" y="142.7">1</text>
<text x="75.8" y="142.7">3</text>
<text x="133.3" y="140.5" transform="rotate(-90 133.3 140.5)">1</text>
<text x="43" y="144.1">SDA</text>
<text x="66.3" y="144.1">VDD</text>
<text x="133.1" y="149.4">3</text>
<text x="137.6" y="148">3</text>
<text x="284" y="148">2</text>
<text x="38.6" y="153.3">2</text>
<text x="43" y="154.7">SCK</text>
<text x="66.1" y="154.7">GND</text>
<text x="75.8" y="153.3">4</text>
<text x="271.4" y="151.5">3</text>
<text x="284" y="155">1</text>
<text x="133.3" y="158.2" transform="rotate(-90 133.3 158.2)">2</text>
<text x="131.9" y="162.7" transform="rotate(-90 131.9 162.7)">5</text>
<text x="89.7" y="209.7">4</text>
<text x="123.5" y="209.7">5</text>
<text x="94.2" y="211.1">VCC</text>
<text x="114.7" y="211.1">BAT</text>
<text x="158.5" y="211.5">1</text>
<text x="158.5" y="215">2</text>
<text x="163" y="212.9">OD</text>
<text x="89.7" y="220.3">8</text>
<text x="94.2" y="221.7">CE</text>
<text x="158.5" y="218.5">3</text>
<text x="163" y="216.4">CSI</text>
<text x="163" y="220">OC</text>
<text x="178.3" y="220">TD</text>
<text x="185.2" y="218.5">4</text>
<text x="366.6" y="222.1">1</text>
<text x="366.6" y="225.6">2</text>
<text x="369.4" y="223.5">+5V</text>
<text x="369.4" y="227">GND</text>
<text x="89.7" y="230.9">7</text>
<text x="94.2" y="232.3">CHRG</text>
<text x="112.5" y="232.3">TEMP</text>
<text x="123.5" y="230.9">1</text>
<text x="89.7" y="241.5">6</text>
<text x="94.2" y="242.9">STDBY</text>
<text x="111.9" y="242.9">PROG</text>
<text x="123.5" y="241.5">2</text>
<text x="108.7" y="251.7" transform="rotate(-90 108.7 251.7)">GND</text>
<text x="107.2" y="256.2" transform="rotate(-90 107.2 256.2)">3</text>
</g>
<g font-size="3.2" fill="#f00">
<text x="75" y="59.8">VCC</text>
<text x="83.1" y="58">8</text>
<text x="185.2" y="215">5</text>
<text x="175.7" y="216.4">VDD</text>
</g>
<g font-size="3.2">
<text x="59.5" y="68.6">4</text>
<text x="63" y="70.4">GND</text>
<text x="386.3" y="107.1">1</text>
<text x="386.3" y="110.6">2</text>
<text x="386.3" y="114.1">3</text>
<text x="386.3" y="117.7">4</text>
<text x="191.9" y="144.8" transform="rotate(-90 191.9 144.8)">1</text>
<text x="213.1" y="144.8" transform="rotate(-90 213.1 144.8)">1</text>
<text x="234.2" y="144.8" transform="rotate(-90 234.2 144.8)">1</text>
<text x="386.3" y="147.6">1</text>
<text x="386.3" y="151.2">2</text>
<text x="191.9" y="160.9" transform="rotate(-90 191.9 160.9)">2</text>
<text x="213.1" y="160.9" transform="rotate(-90 213.1 160.9)">2</text>
<text x="234.2" y="160.9" transform="rotate(-90 234.2 160.9)">2</text>
<text x="386.3" y="175.9">1</text>
<text x="386.3" y="179.4">2</text>
<text x="176.2" y="212.9">VSS</text>
<text x="185.2" y="211.5">6</text>
</g>
<g font-size="2.1" fill="#a54b4b">
<text x="355.9" y="45.3">1</text>
<text x="372.8" y="45.3">2</text>
<text x="355.9" y="48.9">3</text>
<text x="355.9" y="52.4">5</text>
<text x="372.8" y="48.9">4</text>
<text x="372.8" y="52.4">6</text>
</g>
</svg>
